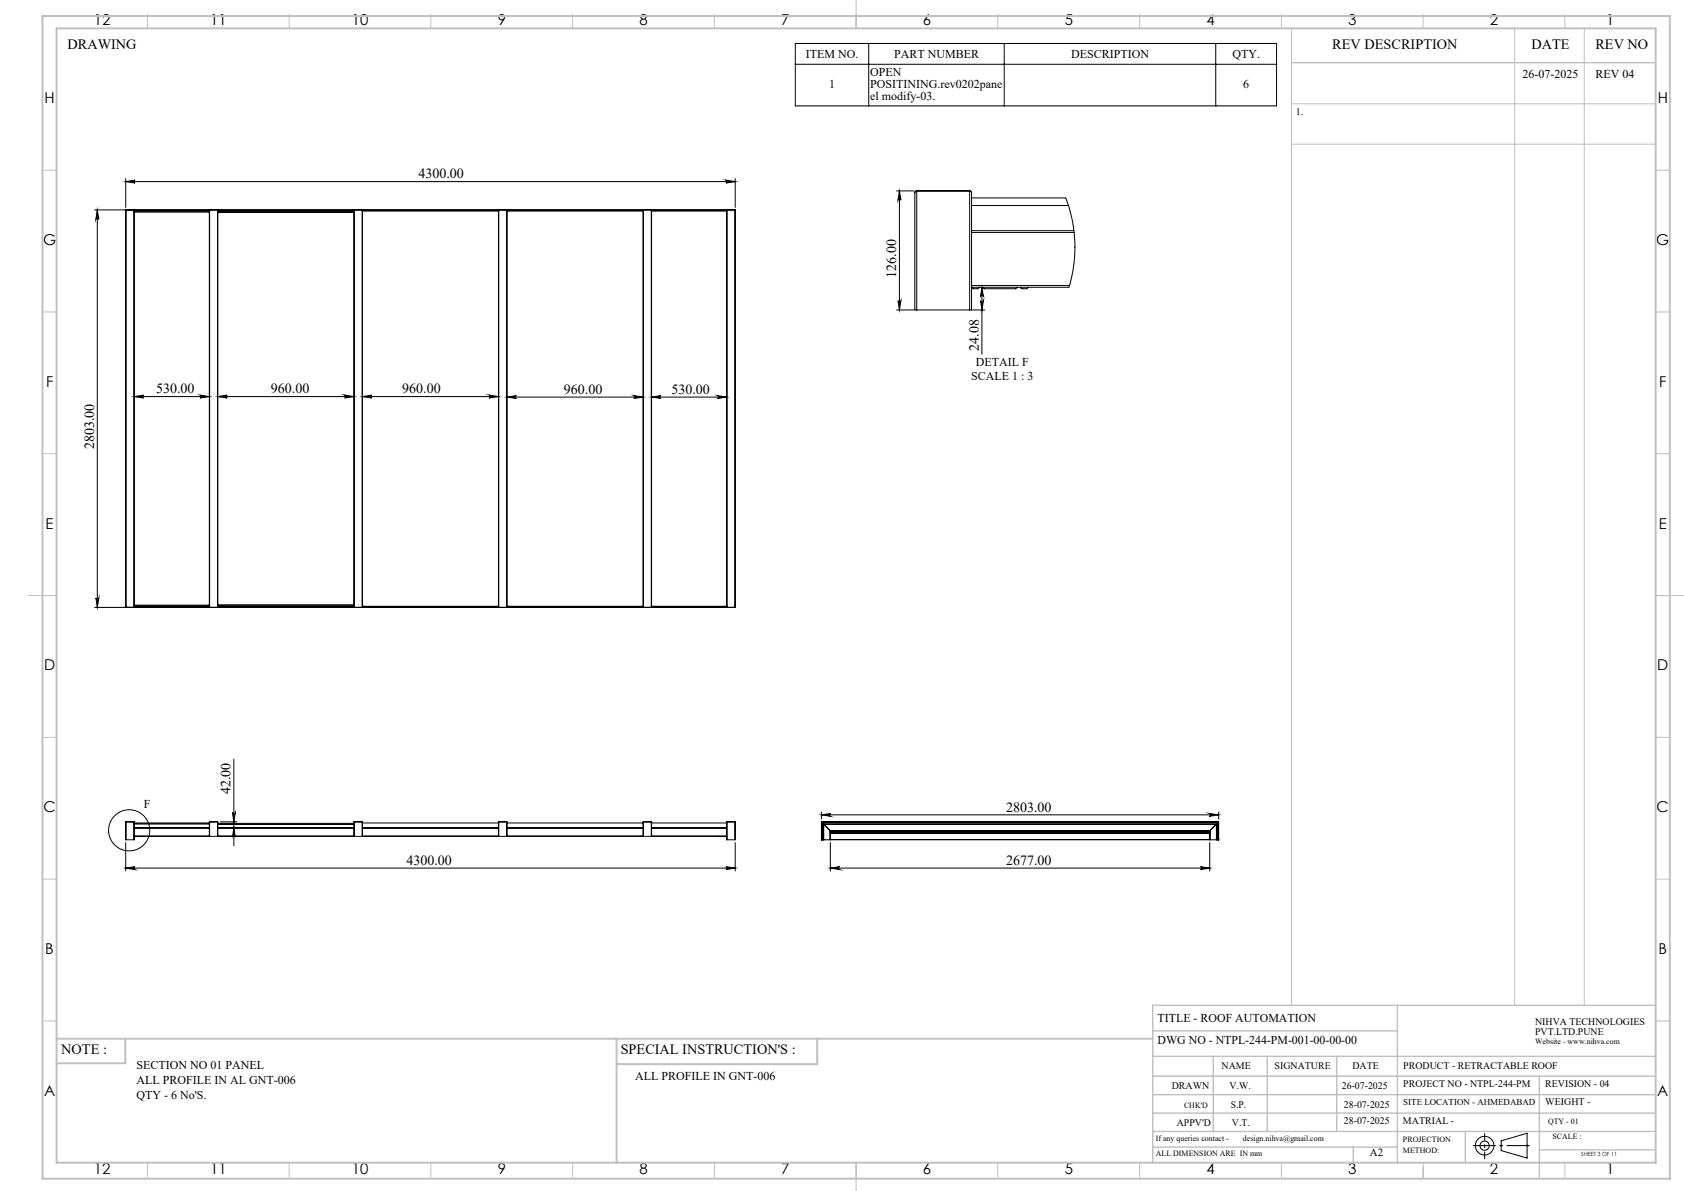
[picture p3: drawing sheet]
<svg xmlns="http://www.w3.org/2000/svg" width="594mm" height="420mm" viewBox="0 0 594 420" stroke-linecap="round" stroke-linejoin="round" font-family="sans-serif">
<g fill="none" stroke="#000" stroke-width=".35">
<path d="M280.5 15.3h169.8v22h-169.8zM306.4 15.3v22M354.2 15.3v22M428.8 15.3v22M280.5 22.7h169.8M33.3 74h13.9M34.3 74v140.2M34.3 74l.6 3.3a.51 .51 0 0 0-.6-.5 .51 .51 0 0 0-.5 .5zM44.3 63v10.1M44.3 64h215M44.3 64l3.3-.5a.51 .51 0 0 0-.4 .5 .51 .51 0 0 0 .4 .5zM44.4 74v140.2z"/>
<path d="M47.2 74l.1 .1M47.2 74v140.2M47.3 74.1h26.5M47.3 74.1v140M47.3 74.2h26.5M47.3 74.4h26.5M47.3 74.8h26.5M73.8 74.1v140M73.9 74l-.1 .1M73.9 74v140.2M73.9 74h2.8M76.7 74l.1 .1"/>
<path d="M76.7 74v140.2M76.8 74.1h48M76.8 74.1v140M76.8 74.2h48M76.8 74.6h48M76.8 74.9h48M124.8 74.1v140M125 74l-.2 .1M125 74v140.2M125 74h2.7M127.7 74l.1 .1M127.7 74v140.2"/>
<path d="M127.8 74.1h48M127.8 74.1v140M127.8 74.2h48M127.8 74.4h48M175.8 74.1v140M175.9 74l-.1 .1M175.9 74l50.9 .1M175.9 74v140.2M178.8 74v.1M178.8 74v140.2M178.8 74.1v140M178.8 74.1h48"/>
<path d="M178.8 74.2h48M178.8 74.4h48M226.8 74.1v140M226.9 74l-.1 .1M226.9 74v140.2M226.9 74h2.8M229.7 74l.1 .1M229.7 74v140.2M229.8 74.1h26.5M229.8 74.1v140M229.8 74.2h26.5M229.8 74.4h26.5"/>
<path d="M256 63.5l3.3 .5-3.3 .5a.51 .51 0 0 0 .5-.5 .51 .51 0 0 0-.5-.5zM256.3 74.1v140M256.4 74l-.1 .1M256.4 74v140.2M256.4 74h2.9M259.3 74v.1M259.3 74v140.2M259.3 63v10.1M259.3 74.1v140M316.3 67.3h6.1M317.3 67.3l.5 3.3a.51 .51 0 0 0-.5-.5 .51 .51 0 0 0-.5 .5zM317.3 67.3v42"/>
<path d="M323.4 67.3l-.7 .6v41.4h.7M323.4 67.3h18.6M323.4 67.3v42M342 67.3l.7 .6v13.4M342 67.3v42M342.7 69.8h33.2l1.2 3.4 1.1 4.4 .7 4.6 .3 4-.5 7.9-1.7 7.2h-34.3M342.7 72.5h34.2M342.7 81.3v.7M342.7 82v18.7M342.7 82h36.2M342.7 81.3h36.1M316.3 109.3h6.1"/>
<path d="M316.8 106a.51 .51 0 0 0 .5 .5 .51 .51 0 0 0 .5-.5l-.5 3.3zM323.4 109.3h18.6M342.7 101.3v8h-.7M342.7 100.7v.6M342.7 100.7h34.6M342.7 101.3l.7 .5h1.6l.4-.5M343 109.3h4.4M345.9 106a.51 .51 0 0 0 .5 .5 .51 .51 0 0 0 .5-.5l-.5 3.3zM346.4 101.3l.5 3.3a.51 .51 0 0 0-.5-.5 .51 .51 0 0 0-.5 .5zM346.4 101.3v23.6M346.6 101.3l.6 .5h11l.5-.5M360 101.3l.5 .5h1.5l.7-.5"/>
<path d="M47.3 139.9h26.5M47.3 139.9l3.4-.6a.51 .51 0 0 0-.5 .5 .51 .51 0 0 0 .5 .6zM70.6 139.3l3.2 .6-3.2 .5a.51 .51 0 0 0 .4-.6 .51 .51 0 0 0-.4-.5zM76.8 139.9l3.4-.6a.51 .51 0 0 0-.6 .5 .51 .51 0 0 0 .6 .6zM76.8 139.9h48M121.5 139.3l3.3 .6-3.3 .5a.51 .51 0 0 0 .5-.6 .51 .51 0 0 0-.5-.5zM127.8 139.9l3.3-.6a.51 .51 0 0 0-.4 .5 .51 .51 0 0 0 .4 .6zM127.8 139.9h48M172.5 139.3l3.3 .6-3.3 .5a.51 .51 0 0 0 .5-.6 .51 .51 0 0 0-.5-.5zM223.6 139.5l3.2 .5-3.2 .5a.51 .51 0 0 0 .4-.5 .51 .51 0 0 0-.4-.5zM253 139.5l3.3 .5-3.3 .5a.51 .51 0 0 0 .5-.5 .51 .51 0 0 0-.5-.5zM178.8 140l3.3-.5a.51 .51 0 0 0-.4 .5 .51 .51 0 0 0 .4 .5z"/>
<path d="M178.8 140h48M229.8 140h26.5M229.8 140l3.4-.5a.51 .51 0 0 0-.6 .5 .51 .51 0 0 0 .6 .5zM33.3 214.2h13.9M33.8 210.9a.51 .51 0 0 0 .5 .5 .51 .51 0 0 0 .6-.5l-.6 3.3zM47.3 214.1l-.1 .1M47.3 214.1h26.5M47.3 214h26.5M47.3 213.8h26.5M47.3 213.4h26.5M73.8 214.1l.1 .1M73.9 214.2h2.8"/>
<path d="M76.8 214.1l-.1 .1M76.8 214.1h48M76.8 214h48M76.8 213.7h48M76.8 213.3h48M124.8 214.1l.2 .1M125 214.2h2.7M127.8 214.1l-.1 .1M127.8 214.1h48M127.8 214h48M127.8 213.8h48M175.8 214.1l.1 .1"/>
<path d="M178.8 214.1v.1M178.8 214.1h48M178.8 214h48M178.8 213.8h48M226.8 214.1l.1 .1M226.8 214.1l-50.9 .1M226.9 214.2h2.8M229.8 214.1l-.1 .1M229.8 214.1h26.5M229.8 214h26.5M229.8 213.8h26.5M256.3 214.1l.1 .1"/>
<path d="M256.4 214.2h2.9M259.3 214.1v.1M82.5 267.8v30.5M44.3 297.1v10M44.4 289.8v6.3M44.4 289.8h2.8M44.4 296.1h2.8M47.2 289.8l.1 5M47.2 289.8v6.3M47.3 294.9l-.1 1.2M47.3 294.8v.1M47.3 291.9h.1"/>
<path d="M47.3 294.9l.1 .1M47.3 294.8h26.5M47.3 291.9h26.5M47.3 294.9h26.5M47.3 290.2h26.5M47.3 290.6h26.5M47.7 294.9v.1M48 295h.1M49.7 294.9v.1M49.9 294.9l.1 .1M50.3 294.9l-.1 .1M73.8 294.8v.1"/>
<path d="M73.8 292h.1M73.8 294.9h.1M73.8 289.9v4.9M73.9 289.8l-.1 .1M73.9 289.8h2.8M73.9 294.9h2.8M73.9 289.8v5.1M76.7 289.8l.1 5M76.7 294.9h.1M76.7 289.8v5.1M76.8 294.8v.1M76.8 291.9h.1"/>
<path d="M76.8 294.8h48M76.8 291.9h48M76.8 294.9h48M76.8 290.4h48M76.8 290.7h48M77.8 289.8h5.7M82 286.5a.51 .51 0 0 0 .5 .5 .51 .51 0 0 0 .5-.5l-.5 3.3zM82.5 291.9l.5 3.3a.51 .51 0 0 0-.5-.4 .51 .51 0 0 0-.5 .4zM124.8 294.8v.1M124.8 292h.1M124.8 294.9h.2M125 289.8l-.2 5"/>
<path d="M125 289.8h2.7M125 294.9h2.7M125 289.8v5.1M127.7 289.8l.1 .1M127.7 294.9h.1M127.7 289.8v5.1M127.8 294.8v.1M127.8 291.9h.1M127.8 294.8h48M127.8 291.9h48M127.8 294.9h48M127.8 289.9v4.9"/>
<path d="M127.8 290.2h48M175.8 294.8v.1M175.8 292h.1M175.8 294.9h.1M175.8 289.9v4.9M175.9 289.8l-.1 .1M175.9 289.8h2.9M175.9 294.9h50.9M175.9 289.8v5.1M178.8 289.8v.1M178.8 289.8v5M178.8 291.9h.1"/>
<path d="M178.8 294.8h48M178.8 291.9h48M178.8 289.9v4.9M178.8 290.2h48M226.8 294.8v.1M226.8 292h.1M226.8 294.9h.1M226.9 289.8l-.1 5M226.9 289.8h2.8M226.9 294.9h2.8M226.9 289.8v5.1M229.7 289.8l.1 5"/>
<path d="M229.7 294.9h.1M229.7 289.8v5.1M229.8 294.8v.1M229.8 291.9h.1M229.8 294.8h26.5M229.8 291.9h26.5M229.8 294.9h26.5M229.8 290.2h26.5M253.3 294.9l.1 .1M253.8 294.9l-.2 .1M253.9 294.9l.1 .1M255.8 294.9l-.1 .1"/>
<path d="M255.9 294.9l.1 .1M256.3 294.9l.1 1.2M256.3 294.8v.1M256.3 292h.1M256.3 294.9v.1M256.3 289.9v4.9M256.4 289.8l-.1 .1M256.4 289.8h2.9M256.4 289.8v6.3M256.4 296.1h2.9M259.3 289.8v.1M259.3 289.8v6.3"/>
<path d="M259.3 297.1v10M259.3 289.9v6.2M289.7 286.4v2.4M289.7 287.4h140.2M289.7 289.8l.1 .1M289.7 289.8l.1 6.3M289.7 289.8h140.2M289.7 287.4l3.3-.5a.51 .51 0 0 0-.4 .5 .51 .51 0 0 0 .4 .5zM289.8 296.1h3M289.8 289.9h140M289.8 289.9l.7 .7M289.8 289.9v6.2"/>
<path d="M289.9 290h.1M289.9 296.1h.1M289.9 290h139.8M289.9 290v6.1M290.5 290.6h.1M290.5 296.1h.1M290.5 290.6h138.6M290.5 290.6l2.3 2.3M290.5 290.6v5.5M292.8 292.9l.1 .1M292.8 296.1h.1M292.8 292.9h134"/>
<path d="M292.8 292.9v3.2M292.9 297.1v10M292.9 293.7v.1M292.9 293v.1M292.9 293.2h.1M292.9 296v.1M292.9 296.1h133.8M292.9 293h133.8M292.9 293.1v2.9M292.9 293.7h133.8M292.9 293.1h133.8M292.9 293.2h133.8"/>
<path d="M292.9 296h133.8M426.6 286.9l3.3 .5-3.3 .5a.51 .51 0 0 0 .4-.5 .51 .51 0 0 0-.4-.5zM426.7 296.1h.1M426.7 293.7v.1M426.7 293v.1M426.7 293.2h.1M426.7 296v.1M426.7 293.1v2.9M426.7 297.1v10M426.8 292.9l-.1 .1M426.8 296.1h3M426.8 292.9v3.2"/>
<path d="M429.1 296.1h.1M429.1 290.6h.1M429.1 290.6v5.5M429.6 290l.1 6.1M429.6 290h.1M429.6 290l-2.8 2.9M429.7 296.1h.1M429.7 290h.1M429.7 290v6.1M429.8 289.9v6.2M429.8 289.9l-.1 .1M429.9 289.8l-.1 6.3"/>
<path d="M429.9 289.8l-.1 .1M429.9 286.4v2.4M44.3 306.1h215M44.3 306.1l3.3-.5a.51 .51 0 0 0-.4 .5 .51 .51 0 0 0 .4 .6zM256 305.6l3.3 .5-3.3 .6a.51 .51 0 0 0 .5-.6 .51 .51 0 0 0-.5-.5zM292.9 306.1h133.8M292.9 306.1l3.3-.5a.51 .51 0 0 0-.5 .5 .51 .51 0 0 0 .5 .6zM423.4 305.6l3.3 .5-3.3 .6a.51 .51 0 0 0 .5-.6 .51 .51 0 0 0-.5-.5zM529.5 402.3l9.2-2.7v8.8l-9.2-2.7z"/>
<circle cx="45.6" cy="292.8" r="7.3"/>
<circle cx="523.7" cy="404" r="1.62"/>
<circle cx="523.7" cy="404" r="3.3"/>
</g>
<g fill="none" stroke="#c0c0c0" stroke-width=".35">
<path d="M52 5v5M102 5v5M152 5v5M202 5v5M252 5v5M302 0v10M352 5v5M402 5v5M452 5v5M455.5 10v344.5M502 5v5M534.3 10v344.5"/>
<path d="M552 5v5M558.8 10v344.5M455.5 36.6h128.5M455.5 50.9h128.5M15 60h5M584 60h5M15 110h5M584 110h5M15 160h5M584 160h5M10 210h10M584 210h10"/>
<path d="M15 260h5M584 260h5M15 310h5M584 310h5M15 360h5M584 360h5M52 410v5M102 410v5M152 410v5M202 410v5M252 410v5M302 410v10"/>
<path d="M352 410v5M402 410v5M452 410v5M502 410v5M502 411.6v4.1M529 404h1M529.2 403.7l.7 .7M529.5 403.5v1M529.9 403.7l-.7 .7M538.1 404h1.1M538.3 403.7l.7 .7M538.7 403.5v1"/>
<path d="M539 403.7l-.7 .7M552 410v5"/>
</g>
<path d="M519.5 404h20.1" fill="none" stroke="#000" stroke-width=".35" stroke-dasharray="15.2 1.3 1.3 1.3" stroke-dashoffset="7.1" stroke-linecap="butt"/>
<path d="M523.7 408.8v-9.2" fill="none" stroke="#000" stroke-width=".35" stroke-dasharray="15.2 1.3 1.3 1.3" stroke-dashoffset="12.6" stroke-linecap="butt"/>
<g fill="none" stroke="#c0c0c0" stroke-width=".5">
<path d="M455.5 22.1h128.5M492.9 354.5v55.5M584 354.5h-177.4v55.5M406.6 372.5h177.4M406.6 379.5h177.4M406.6 363.5h86.3M428 372.5v26.5M447 372.5v26.5M471.5 372.5v26.5M543 379.5v36.2M406.6 392.5h177.4M406.6 386h177.4"/>
<path d="M406.6 399h177.4M516.9 399v11M406.6 404.5h86.3M477.3 404.5v5.5M543 405.5h41"/>
</g>
<path d="M15 5.7h574v410h-574zM20 10h564v400h-564zM20 366.3h386.6M44.2 366.3v8.6h-24.2M217.5 366.3v43.7M288.3 366.3v9h-70.8" fill="none" stroke="#c0c0c0" stroke-width=".7"/>
<g fill="#000">
<path d="M34.3 74l.6 3.3a.51 .51 0 0 0-.6-.5 .51 .51 0 0 0-.5 .5zM33.8 210.9a.51 .51 0 0 0 .5 .5 .51 .51 0 0 0 .6-.5l-.6 3.3zM317.3 67.3l.5 3.3a.51 .51 0 0 0-.5-.5 .51 .51 0 0 0-.5 .5zM316.8 106a.51 .51 0 0 0 .5 .5 .51 .51 0 0 0 .5-.5l-.5 3.3z"/>
<path d="M44.3 64l3.3-.5a.51 .51 0 0 0-.4 .5 .51 .51 0 0 0 .4 .5zM256 63.5l3.3 .5-3.3 .5a.51 .51 0 0 0 .5-.5 .51 .51 0 0 0-.5-.5z"/>
<path d="M76.8 139.9l3.4-.6a.51 .51 0 0 0-.6 .5 .51 .51 0 0 0 .6 .6zM121.5 139.3l3.3 .6-3.3 .5a.51 .51 0 0 0 .5-.6 .51 .51 0 0 0-.5-.5z"/>
<path d="M229.8 140l3.4-.5a.51 .51 0 0 0-.6 .5 .51 .51 0 0 0 .6 .5zM253 139.5l3.3 .5-3.3 .5a.51 .51 0 0 0 .5-.5 .51 .51 0 0 0-.5-.5z"/>
<path d="M82.5 291.9l.5 3.3a.51 .51 0 0 0-.5-.4 .51 .51 0 0 0-.5 .4zM82 286.5a.51 .51 0 0 0 .5 .5 .51 .51 0 0 0 .5-.5l-.5 3.3zM345.9 106a.51 .51 0 0 0 .5 .5 .51 .51 0 0 0 .5-.5l-.5 3.3zM346.4 101.3l.5 3.3a.51 .51 0 0 0-.5-.5 .51 .51 0 0 0-.5 .5z"/>
<path d="M44.3 306.1l3.3-.5a.51 .51 0 0 0-.4 .5 .51 .51 0 0 0 .4 .6zM256 305.6l3.3 .5-3.3 .6a.51 .51 0 0 0 .5-.6 .51 .51 0 0 0-.5-.5zM47.3 139.9l3.4-.6a.51 .51 0 0 0-.5 .5 .51 .51 0 0 0 .5 .6zM70.6 139.3l3.2 .6-3.2 .5a.51 .51 0 0 0 .4-.6 .51 .51 0 0 0-.4-.5zM127.8 139.9l3.3-.6a.51 .51 0 0 0-.4 .5 .51 .51 0 0 0 .4 .6zM172.5 139.3l3.3 .6-3.3 .5a.51 .51 0 0 0 .5-.6 .51 .51 0 0 0-.5-.5zM178.8 140l3.3-.5a.51 .51 0 0 0-.4 .5 .51 .51 0 0 0 .4 .5zM223.6 139.5l3.2 .5-3.2 .5a.51 .51 0 0 0 .4-.5 .51 .51 0 0 0-.4-.5zM289.7 287.4l3.3-.5a.51 .51 0 0 0-.4 .5 .51 .51 0 0 0 .4 .5zM426.6 286.9l3.3 .5-3.3 .5a.51 .51 0 0 0 .4-.5 .51 .51 0 0 0-.4-.5zM292.9 306.1l3.3-.5a.51 .51 0 0 0-.5 .5 .51 .51 0 0 0 .5 .6zM423.4 305.6l3.3 .5-3.3 .6a.51 .51 0 0 0 .5-.6 .51 .51 0 0 0-.5-.5z"/>
</g>
<g font-size="5.3">
<text x="33.1" y="8.9">12</text>
<text x="74.1" y="8.9">11</text>
<text x="124.1" y="8.9">10</text>
<text x="175.6" y="8.9">9</text>
<text x="225.6" y="8.9">8</text>
<text x="275.6" y="8.9">7</text>
<text x="325.6" y="8.9">6</text>
<text x="375.6" y="8.9">5</text>
<text x="425.6" y="8.9">4</text>
<text x="475.6" y="8.9">3</text>
<text x="525.6" y="8.9">2</text>
<text x="566.6" y="8.9">1</text>
<text x="15.7" y="36.4">H</text>
<text x="584.7" y="36.4">H</text>
<text x="15.2" y="86.4">G</text>
<text x="584.2" y="86.4">G</text>
<text x="16.2" y="136.4">F</text>
<text x="585.2" y="136.4">F</text>
<text x="16.1" y="186.4">E</text>
<text x="585.1" y="186.4">E</text>
<text x="15.5" y="236.4">D</text>
<text x="584.5" y="236.4">D</text>
<text x="15.4" y="286.4">C</text>
<text x="584.4" y="286.4">C</text>
<text x="16" y="336.4">B</text>
<text x="585" y="336.4">B</text>
<text x="15.5" y="386.4">A</text>
<text x="584.5" y="386.4">A</text>
<text x="33.1" y="413.9">12</text>
<text x="74.1" y="413.9">11</text>
<text x="124.1" y="413.9">10</text>
<text x="175.6" y="413.9">9</text>
<text x="225.6" y="413.9">8</text>
<text x="275.6" y="413.9">7</text>
<text x="325.6" y="413.9">6</text>
<text x="375.6" y="413.9">5</text>
<text x="425.6" y="413.9">4</text>
<text x="475.6" y="413.9">3</text>
<text x="525.6" y="413.9">2</text>
<text x="566.6" y="413.9">1</text>
</g>
<g font-size="5">
<text x="23.8" y="17.2">DRAWING</text>
<text x="470" y="17.4">REV DESCRIPTION</text>
<text x="540.2" y="17.4">DATE</text>
<text x="562.8" y="17.4">REV NO</text>
<text x="21.6" y="371.8">NOTE :</text>
<text x="218.9" y="371.8">SPECIAL INSTRUCTION'S :</text>
</g>
<g font-size="4.9">
<text x="147.6" y="62.8">4300.00</text>
<text x="316.1" y="97.9" transform="rotate(-90 316.1 97.9)">126.00</text>
<text x="345.2" y="123.7" transform="rotate(-90 345.2 123.7)">24.08</text>
<text x="55.1" y="138.7">530.00</text>
<text x="95.6" y="138.7">960.00</text>
<text x="141.9" y="138.7">960.00</text>
<text x="198.9" y="138.8">960.00</text>
<text x="236.8" y="138.8">530.00</text>
<text x="33.2" y="158.4" transform="rotate(-90 33.2 158.4)">2803.00</text>
<text x="81.3" y="280.1" transform="rotate(-90 81.3 280.1)">42.00</text>
<text x="354.9" y="286.2">2803.00</text>
<text x="143.4" y="304.9">4300.00</text>
<text x="354.9" y="304.9">2677.00</text>
</g>
<g font-size="4.2">
<text x="284.2" y="20.5">ITEM NO.</text>
<text x="315.3" y="20.5">PART NUMBER</text>
<text x="377.8" y="20.5">DESCRIPTION</text>
<text x="434.7" y="20.5">QTY.</text>
<text x="306.9" y="26.9">OPEN</text>
<text x="537.1" y="27.6">26-07-2025</text>
<text x="562.8" y="27.6">REV 04</text>
<text x="292.4" y="31.1">1</text>
<text x="306.9" y="31.1">POSITINING.rev0202pane</text>
<text x="306.9" y="35.3">el modify-03.</text>
<text x="438.5" y="31.1">6</text>
<text x="344.2" y="128.9">DETAIL F</text>
<text x="342.6" y="134.1">SCALE 1 : 3</text>
<text x="50.8" y="285">F</text>
<text x="408.3" y="360.3">TITLE - ROOF AUTOMATION</text>
<text x="408.3" y="368.2">DWG NO - NTPL-244-PM-001-00-00-00</text>
<text x="48.1" y="377.1">SECTION NO 01 PANEL</text>
<text x="48.1" y="382.4">ALL PROFILE IN AL GNT-006</text>
<text x="224.1" y="380.8">ALL PROFILE IN GNT-006</text>
<text x="48.1" y="387.6">QTY - 6 No'S.</text>
</g>
<text font-size="3.9" x="483.2" y="407.7">A2</text>
<g font-size="3.5">
<text x="457" y="40.6">1.</text>
<text x="541.5" y="361.3">NIHVA TECHNOLOGIES</text>
<text x="541.5" y="364.9">PVT.LTD.PUNE</text>
<text x="430.9" y="377">NAME</text>
<text x="449.6" y="377">SIGNATURE</text>
<text x="477" y="377">DATE</text>
<text x="495" y="377">PRODUCT - RETRACTABLE ROOF</text>
<text x="495" y="383.3">PROJECT NO - NTPL-244-PM</text>
<text x="545.1" y="383.3">REVISION - 04</text>
<text x="413.3" y="384.1">DRAWN</text>
<text x="433.7" y="384.1">V.W.</text>
<text x="473.3" y="384.1">26-07-2025</text>
<text x="545.1" y="389.8">WEIGHT -</text>
<text x="434.1" y="390.6">S.P.</text>
<text x="474.1" y="390.6">28-07-2025</text>
<text x="415.1" y="396.9">APPV'D</text>
<text x="434.6" y="396.9">V.T.</text>
<text x="474.1" y="396.5">28-07-2025</text>
<text x="494.8" y="396.5">MATRIAL -</text>
</g>
<text font-size="3.2" x="495" y="389.6">SITE LOCATION - AHMEDABAD</text>
<g font-size="2.8">
<text x="541.5" y="368.3">Website - www.nihva.com</text>
<text x="417.6" y="390.6">CHK'D</text>
<text x="546.1" y="396.5">QTY - 01</text>
<text x="547.6" y="401.7">SCALE :</text>
<text x="407.7" y="402.2">If any queries contact -</text>
<text x="407.7" y="407.7">ALL DIMENSION ARE IN mm</text>
<text x="438.4" y="402.2">design.nihva@gmail.com</text>
<text x="494.8" y="402.7">PROJECTION</text>
<text x="494.8" y="406.5">METHOD:</text>
</g>
<text font-size="2" x="557.8" y="407.8">SHEET 3 OF 11</text>
</svg>
